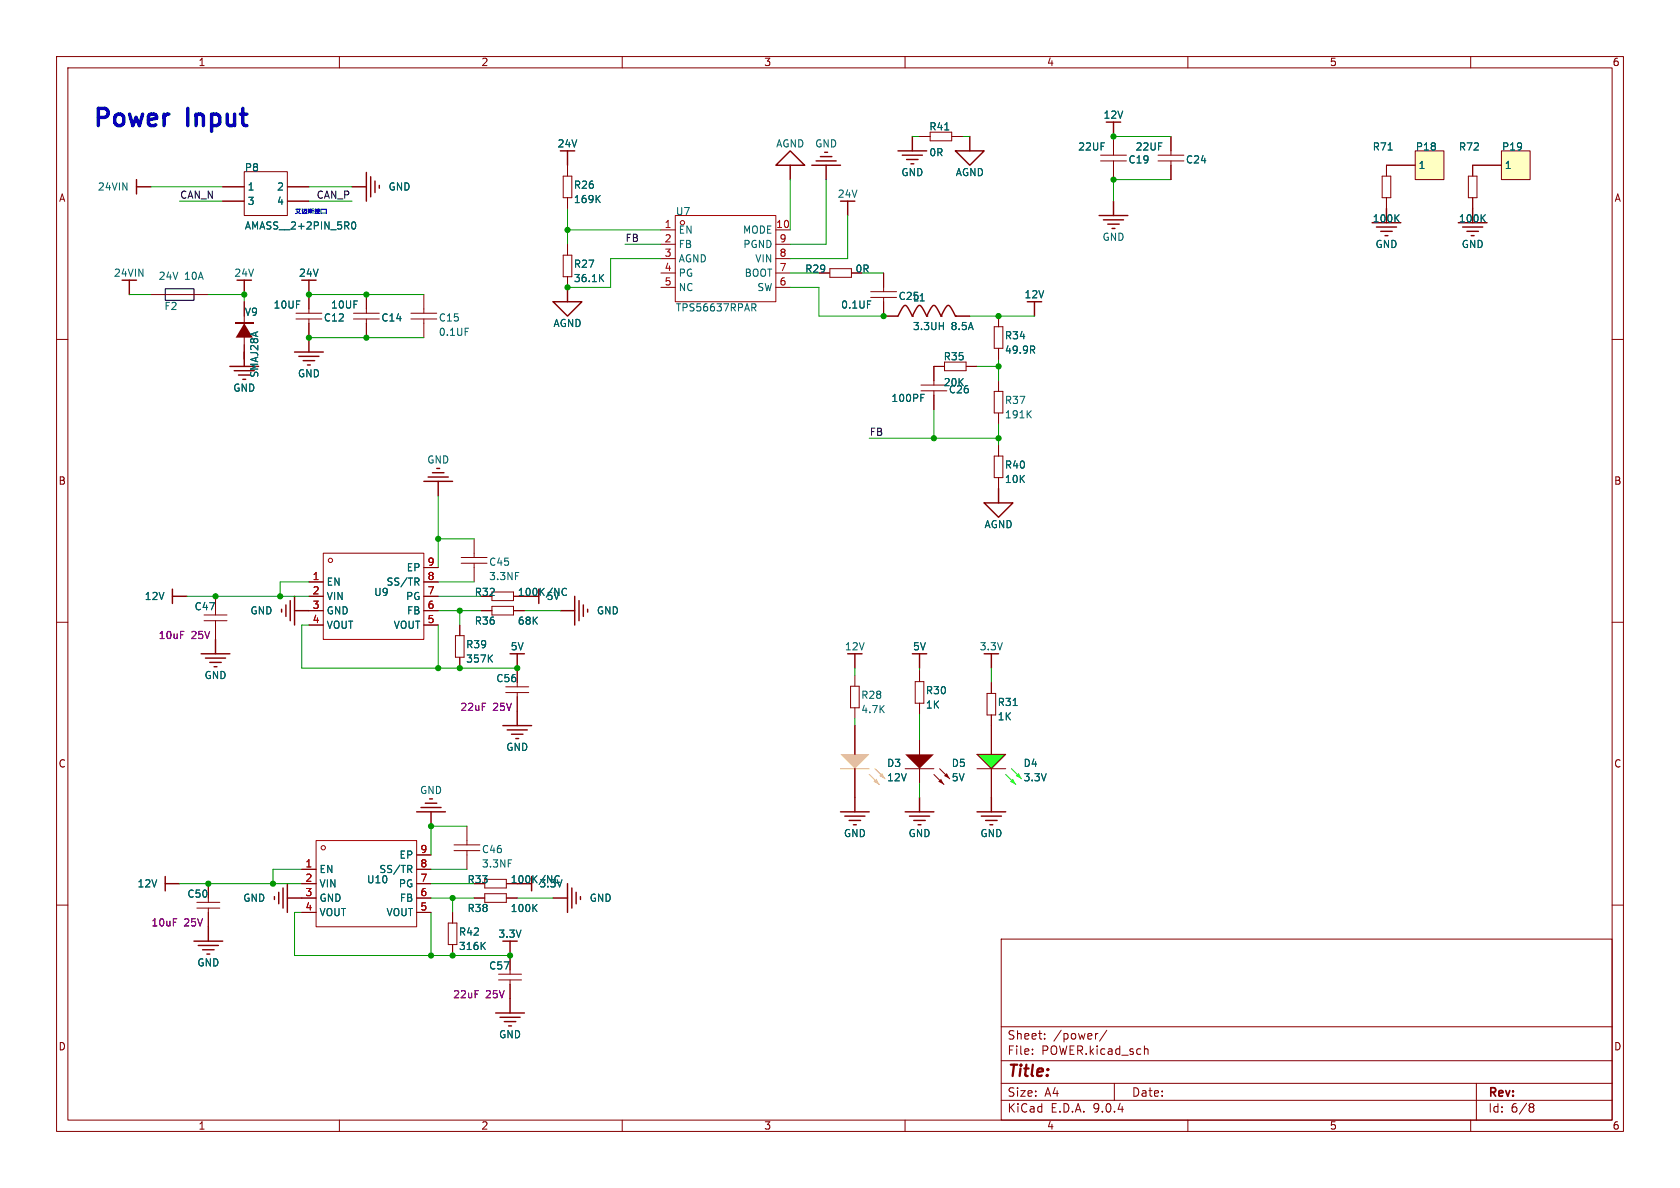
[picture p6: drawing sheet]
<svg xmlns="http://www.w3.org/2000/svg" width="297mm" height="210mm" viewBox="0 0 297 210" stroke-linecap="round" stroke-linejoin="round" font-family="sans-serif">
<g fill="none" stroke="#840000" stroke-width=".18">
<path d="M10 10h277v190h-277zM12 12h273v186h-273zM60 10v2M110 10v2M160 10v2M210 10v2M260 10v2M10 60h2M285 60h2M10 110h2M36.1 108.7h4M36.1 109.7h4"/>
<path d="M38.1 105.4v2.6M38.1 109.7v3.3M285 110h2M10 160h2M177 166h108v32h-108zM285 160h2M60 198v2M110 198v2M160 198v2M177 194.5h108M177 191.5h108M177 187.5h108"/>
<path d="M177 181.5h108M182.5 186.3v.1M182.5 185.5v.1M184.7 183.6v.1M184.7 182.8v.1M194.1 182.7l-.3 .1M195.7 182.1l-1.3 2M197 191.5v3M202.4 185.5h.5l.1 .9M210 198v2M260 198v2M261 191.5v6.5"/>
<path d="M270.6 195.1l.4 .1 .2 .2-.3 .3M270.6 195.7h.3M270.9 195.7l.2 .2 .1 .4-.2 .2-.4 .1"/>
</g>
<g fill="none" stroke="#840000" stroke-width=".25">
<path d="M24.1 31.8v2.5M24.1 33h2.6M194.3 38.1h5.1M195.1 38.9h3.5M195.8 39.6h2.1M196.8 21.6v2.5M196.8 35.6v2.5M41.7 57h3.3M196.6 40.4h.5M40.6 64.8h5.1M41.4 65.5h3.6M42.2 66.3h2"/>
<path d="M42.9 67.1h.5M43.2 62.2v2.6M30.5 104.1v2.6M30.5 105.4h2.5"/>
</g>
<path d="M43.2 57.2l1.5 2.5h-3z" fill="#840000"/>
<g fill="none" stroke="#840000" stroke-width=".18">
<path d="M39.4 33h3.8M39.4 35.6h3.8M50.8 33h3.8M50.8 35.6h3.8M194.6 27.4h4.5M194.6 28.4h4.5M196.8 24.1v3.3M196.8 28.4v3.4M204.7 27.4h4.6M204.7 28.4h4.6M207 24.1v3.3M207 28.4v3.4"/>
<path d="M43.2 53.3v10.2M52.3 55.4h4.6M52.3 56.4h4.6M54.6 52.1v3.3M54.6 56.4v3.3"/>
</g>
<path d="M43.2 30.4h7.6v7.7h-7.6z" fill="none" stroke="#800" stroke-width=".18"/>
<path d="M62.3 39.3l.2-.1a.68 .68 0 0 1 .4 .7 .68 .68 0 0 1-.4 .6l-.2-.1-.1-.4z" fill="none" stroke="#006464" stroke-width=".18"/>
<g fill="none" stroke="#840000" stroke-width=".25">
<path d="M242.6 39.4h5M245.1 36.8v2.6M43.2 49.5v2.6M54.6 49.5v2.6M54.6 59.7v2.5M182.9 53.3v2.6M243.3 40.1h3.6M244.1 40.9h2M244.9 41.7h.5M52.1 62.2h5M52.8 63h3.6M53.6 63.8h2"/>
<path d="M54.4 64.5h.5"/>
</g>
<path d="M265.4 26.7h5.1v5.1h-5.1z" fill="#ffffc2"/>
<path d="M265.4 26.7h5.1v5.1h-5.1z" fill="none" stroke="#800000" stroke-width=".18"/>
<path d="M244.3 31.1h1.6v3.9h-1.6zM245.1 29.2v1.9M245.1 35v1.8M260.3 29.2h5.1" fill="none" stroke="#840000" stroke-width=".18"/>
<path d="M245.4 26.5h.7M246.8 38.5l.5 .7M247.3 38l-.7 .7" fill="none" stroke="#006464" stroke-width=".18"/>
<path d="M250.2 26.7h5.1v5.1h-5.1z" fill="#ffffc2"/>
<path d="M250.2 26.7h5.1v5.1h-5.1z" fill="none" stroke="#800000" stroke-width=".18"/>
<g fill="none" stroke="#840000" stroke-width=".18">
<path d="M99.6 31.1h1.5v3.9h-1.5zM100.3 29.2v1.9M100.3 35v1.8M162.6 24.1h1.8M164.4 23.4h3.8v1.5h-3.8zM168.3 24.1h1.9M245.1 29.2h5.1M259.6 31.1h1.5v3.9h-1.5zM260.3 29.2v1.9M260.3 35v1.8M26.7 52.1h10.1M62.5 55.4h4.6"/>
<path d="M62.5 56.4h4.6M64.8 52.1v3.3M64.8 56.4v3.3M72.6 55.4h4.6M72.6 56.4h4.6M74.9 52.1v3.3M74.9 56.4v3.3M99.6 45.1h1.5v3.8h-1.5zM100.3 43.2v1.9M100.3 48.9v1.9M116.8 48.3h2.6M116.8 40.6h2.6"/>
<path d="M116.8 43.2h2.6M116.8 45.7h2.6M116.8 50.8h2.6M137.2 48.3h2.5M137.2 40.6h2.5M137.2 43.2h2.5M137.2 45.7h2.5M137.2 50.8h2.5M144.8 48.3h1.9M146.7 47.5h3.8v1.5h-3.8zM150.5 48.3h1.9M153.9 51.6h4.6"/>
<path d="M153.9 52.6h4.6M156.2 52.6v3.3h2.5M156.2 48.3v3.3M168.9 55.9h2.5M175.8 57.8h1.5v3.8h-1.5zM176.5 55.9v1.9M162.8 68.1h4.6M162.8 69.1h4.6M165.1 69.1v3.3M167 64.8h-1.9v3.3M167 64h3.8v1.5h-3.8zM170.8 64.8h1.9"/>
<path d="M175.8 69.2h1.5v3.8h-1.5zM176.5 61.6v1.9M176.5 67.3v1.9M176.5 73.1v1.8M176.5 78.7v1.9M175.8 80.6h1.5v3.8h-1.5zM176.5 84.5v1.9M85.1 108h1.9M87 104.6h3.8v1.6h-3.8M87 107.2h3.8v1.5h-3.8zM90.8 105.4h1.9M90.8 108h1.9"/>
<path d="M91.4 118.1v3.3M151.1 119.4v1.9M89.4 121.4h4.1M89.4 122.4h4.1M91.4 122.4v3.3M150.4 121.3h1.5v3.8h-1.5zM151.1 125.1v1.9M34.8 159.5h4.1M36.8 156.2v3.3M53.3 158.8h2.6M53.3 156.2h2.6M53.3 153.7h2.6"/>
<path d="M73.7 158.8h2.5M73.7 156.2h2.5M73.7 153.7h2.5M73.7 151.1h2.5M80.3 149.4h4.5M80.3 150.4h4.5M82.5 146.1v3.3M82.5 150.4v3.3M83.8 158.8h1.9M85.7 158h3.8v1.5h-3.8zM85.7 155.4h3.8v1.6h-3.8M89.6 158.8h1.8"/>
<path d="M89.6 156.2h1.8M34.8 160.5h4.1M36.8 160.5v3.3M53.3 161.3h2.6M73.7 161.3h2.5M79.2 163.2h1.6v3.8h-1.6zM80 161.3v1.9M80 167v1.9M88.1 172.2h4.1M88.1 173.2h4.1M90.2 168.9v2.6M90.2 173.2v3.3"/>
</g>
<g fill="none" stroke="#840000" stroke-width=".25">
<path d="M62.2 33h2.6M64.8 30.5v5.1M65.5 31.2v3.6M66.3 32v2M67.1 32.8v.5M100.3 26.7v2.5M137.2 29.2l2.5-2.5 2.5 2.5zM139.7 29.2v2.6M143.5 29.2h5.1M144.3 28.4h3.5M145 27.7h2.1M145.8 26.9h.5"/>
<path d="M146 29.2v2.6M149.9 35.6v2.5M158.7 26.7h5.1M159.5 27.4h3.6M160.3 28.2h2M161 29h.5M161.3 24.1v2.6M168.9 26.7h5.1l-2.6 2.5zM171.4 24.1v2.6M257.8 39.4h5.1M260.3 36.8v2.6M22.9 49.5v2.6"/>
<path d="M97.8 53.3h5.1l-2.6 2.6zM100.3 50.8v2.5M158.7 55.9a3.4 3.4 0 0 1 1.3-1.9 1.31 1.31 0 0 1 .9 1l.4 .9M161.3 55.9a3.4 3.4 0 0 1 1.3-1.9 1.31 1.31 0 0 1 .8 1l.4 .9M161.3 55.9h.1M163.8 55.9a3.4 3.4 0 0 1 1.3-1.9 1.31 1.31 0 0 1 .8 1l.5 .9M163.8 55.9h.1M166.4 55.9h.1M166.4 55.9a3.4 3.4 0 0 1 1.2-1.9 1.31 1.31 0 0 1 .9 1l.4 .9M168.9 55.9h.1M258.6 40.1h3.5M259.3 40.9h2.1"/>
<path d="M260.1 41.7h.5M174 88.9h5.1l-2.6 2.5zM176.5 86.4v2.5M35.6 115.6h5M36.3 116.3h3.6M37.1 117.1h2M37.8 117.9h.6M38.1 113v2.6M91.4 115.6v2.5M95.2 104.1v2.6M99.1 108h2.5M101.6 105.4v5.1"/>
<path d="M102.4 106.2v3.5M103.1 106.9v2.1M103.9 107.7v.5M151.1 115.6v2.5M88.9 128.3h5.1M89.7 129h3.5M90.4 129.8h2.1M91.2 130.6h.5M91.4 125.7v2.6M29.2 154.9v2.6M29.2 156.2h2.5M48.5 158.5v.5"/>
<path d="M49.3 157.7v2.1M50 157v3.5M50.8 158.8h2.5M50.8 156.2v5.1M73.7 143.5h5M74.4 142.7h3.6M75.2 142h2M75.9 141.2h.6M76.2 143.5v2.6M94 154.9v2.6M97.8 158.8h2.5M100.3 156.2v5.1"/>
<path d="M101.1 157v3.5M101.9 157.7v2.1M102.6 158.5v.5M148.6 143.5h5.1M149.4 144.3h3.5M150.1 145h2M150.9 145.8h.5M151.1 141v2.5M34.3 166.4h5.1M35.1 167.1h3.5M35.8 167.9h2M36.6 168.7h.5"/>
<path d="M36.8 163.8v2.6M87.6 179.1h5.1M88.4 179.8h3.5M90.2 166.4v2.5M90.2 176.5v2.6M89.2 180.6h2M89.9 181.4h.5"/>
</g>
<path d="M29.2 51.1h5.1v2h-5.1z" fill="none" stroke="#000" stroke-width=".18"/>
<g fill="none" stroke="#006464" stroke-width=".18">
<path d="M105.6 35.1l.5 .7M106.1 34.6l-.7 .7M167 23h.7M262 38.5l.6 .7M262.6 38l-.7 .7M106.2 49.1l.5 .7M106.7 48.5l-.7 .7M132.9 53.7h.5l.2 .2-.1 .4-.6 .1M133.2 54.4l.4 .6M162.8 69.7h.6M181.8 73.1l.5 .8M182.3 72.6l-.7 .7"/>
<path d="M182.5 61.8l.4 .6M182.8 61.2l.1 .2-.1 .4M100.1 104.1a.6 .6 0 0 0-.8 .4 .6 .6 0 0 0 .6 .8l.2-.2M72.4 153.6l.4 .6M72.7 153l.1 .2-.1 .4M94.9 159.9l-.7 .7M98.9 154.9l-.3-.1-.3 .1-.2 .4M85.2 167.1l.6 .8M85.8 166.6l-.7 .7M94.4 160.4l.5 .7"/>
</g>
<g fill="none" stroke="#a00000" stroke-width=".18">
<path d="M119.4 38.1h17.8v15.2h-17.8zM55.9 148.6h17.8v15.2h-17.8z"/>
<circle cx="120.7" cy="39.4" r=".38"/>
<circle cx="57.2" cy="149.9" r=".38"/>
</g>
<path d="M148.6 133.4h5.1l-2.6 2.5z" fill="#f1c232"/>
<path d="M148.6 135.9h5.1M153.7 136.9l1.7 1.8M154.7 135.9l1.8 1.8" fill="none" stroke="#f1c232" stroke-width=".18"/>
<g fill="#f1c232">
<path d="M154.4 138.2l.5-.5 .5 1z"/>
<path d="M155.4 137.2l.6-.5 .5 1z"/>
</g>
<g fill="none" stroke="#840000" stroke-width=".18">
<path d="M54.6 102.9h2.5M54.6 105.4h2.5M54.6 108h2.5M54.6 110.5h2.5M74.9 102.9h2.6M74.9 105.4h2.6M74.9 108h2.6M74.9 110.5h2.6M74.9 100.3h2.6M162.6 118.6v1.8M151.1 128.3v5.1M151.1 135.9v5.1"/>
<path d="M161.8 120.5h1.5v3.8h-1.5zM162.6 124.3v1.9M174.5 122.6h1.5v3.8h-1.5zM175.3 120.7v1.8M175.3 126.4v1.9"/>
</g>
<g fill="none" stroke="#a00000" stroke-width=".18">
<path d="M57.1 97.8h17.8v15.2h-17.8z"/>
<circle cx="58.4" cy="99.1" r=".38"/>
</g>
<path d="M73.7 102.8l.4 .6M74 102.2l.1 .2-.1 .4M179.1 124.7h.7" fill="none" stroke="#006464" stroke-width=".18"/>
<path d="M74.9 85.1h5.1M75.7 84.3h3.5M76.5 83.6h2M77.2 82.8h.5M77.5 85.1v2.5M162.6 115.6v2.5M175.3 115.6v2.5" fill="none" stroke="#840000" stroke-width=".25"/>
<path d="M160 133.4h5.1l-2.5 2.5z" fill="#840000"/>
<path d="M160 135.9h5.1M165.1 136.9l1.8 1.8M166.1 135.9l1.8 1.8" fill="none" stroke="#840000" stroke-width=".18"/>
<g fill="#840000">
<path d="M165.9 138.2l.5-.5 .5 1z"/>
<path d="M166.9 137.2l.5-.5 .5 1z"/>
</g>
<path d="M162.6 130.8v2.6M162.6 135.9v2.5" fill="none" stroke="#840000" stroke-width=".18"/>
<path d="M160 143.5h5.1M160.8 144.3h3.5M161.5 145h2.1M162.3 145.8h.5M162.6 141v2.5" fill="none" stroke="#840000" stroke-width=".25"/>
<path d="M172.7 133.4h5.1l-2.5 2.5z" fill="#0f0"/>
<path d="M172.7 133.4h5.1l-2.5 2.5zM172.7 135.9h5.1" fill="none" stroke="#840000" stroke-width=".18"/>
<path d="M177.8 136.9l1.8 1.8M178.8 135.9l1.8 1.8" fill="none" stroke="#0f0" stroke-width=".18"/>
<g fill="#0f0">
<path d="M178.6 138.2l.5-.5 .5 1z"/>
<path d="M179.6 137.2l.5-.5 .5 1z"/>
</g>
<g fill="none" stroke="#840000" stroke-width=".18">
<path d="M39.4 33h3.8M39.4 35.6h3.8M50.8 33h3.8M50.8 35.6h3.8M100.3 29.2v1.9M100.3 35v1.8M162.6 24.1h1.8M168.3 24.1h1.9M196.8 24.1v2.6M196.8 29.2v2.6M207 24.1v2.6M207 29.2v2.6"/>
<path d="M245.1 35v1.8M250.2 29.2h-5.1v1.9M260.3 35v1.8M265.4 29.2h-5.1v1.9M43.2 53.3v2.6M54.6 52.1v2.5M54.6 57.2v2.5M64.8 52.1v2.5M64.8 57.2v2.5M100.3 43.2v1.9M100.3 48.9v1.9M144.8 48.3h1.9"/>
<path d="M150.5 48.3h1.9M156.2 48.3v2.5M156.2 53.3v2.6h2.5M168.9 55.9h2.5M176.5 55.9v1.9M43.2 61v2.5M165.1 69.9v2.5M167 64.8h-1.9v2.5M170.8 64.8h1.9M176.5 61.6v1.9M176.5 78.7v1.9M81.5 98.6h4.6"/>
<path d="M81.5 99.6h4.6M83.8 95.3v3.3M83.8 99.6v3.3M176.5 84.5v1.9M38.1 105.4v2.6M38.1 110.5v2.5M54.6 105.4h2.5M54.6 108h2.5M54.6 102.9h2.5M54.6 110.5h2.5M74.9 105.4h2.6M74.9 108h2.6"/>
<path d="M74.9 102.9h2.6M74.9 110.5h2.6M74.9 100.3h2.6M80.5 112.4h1.5v3.8h-1.5zM81.3 110.5v1.9M81.3 116.2v1.9M85.1 108h1.9M90.8 105.4h1.9M90.8 108h1.9M91.4 118.1v2.6M162.6 118.6v1.8M91.4 123.2v2.5"/>
<path d="M151.1 128.3v5.1M151.1 135.9v5.1M162.6 124.3v1.9M162.6 130.8v2.6M162.6 135.9v2.5M175.3 120.7v1.8M175.3 126.4v7M175.3 135.9v5.1M36.8 156.2v2.6M53.3 158.8h2.6M53.3 156.2h2.6M53.3 153.7h2.6"/>
<path d="M73.7 158.8h2.5M73.7 156.2h2.5M73.7 153.7h2.5M73.7 151.1h2.5M83.8 158.8h1.9M89.6 158.8h1.8M89.6 156.2h1.8M36.8 161.3v2.5M53.3 161.3h2.6M73.7 161.3h2.5M80 161.3v1.9M80 167v1.9"/>
<path d="M90.2 168.9v2.6M90.2 174v2.5"/>
</g>
<path d="M49.8 107.7v.5M50.5 106.9v2.1M51.3 106.2v3.5M52.1 105.4v5.1M52.1 108h2.5M172.7 143.5h5.1M173.5 144.3h3.5M174.2 145h2.1M175 145.8h.5M175.3 141v2.5" fill="none" stroke="#840000" stroke-width=".25"/>
<g fill="none" stroke="#006464" stroke-width=".18">
<path d="M62.3 39.3l.2-.1a.68 .68 0 0 1 .4 .7 .68 .68 0 0 1-.4 .6l-.2-.1-.1-.4zM105.6 35.1l.5 .7M106.1 34.6l-.7 .7M167 23h.7M245.4 26.5h.7M246.8 38.5l.5 .7M247.3 38l-.7 .7M262 38.5l.6 .7M262.6 38l-.7 .7M106.2 49.1l.5 .7M106.7 48.5l-.7 .7M162.8 69.7h.6"/>
<path d="M182.5 61.8l.4 .6M182.8 61.2l.1 .2-.1 .4M73.7 102.8l.4 .6M74 102.2l.1 .2-.1 .4M86.5 116.3l.6 .8M87.1 115.8l-.8 .7M100.1 104.1a.6 .6 0 0 0-.8 .4 .6 .6 0 0 0 .6 .8l.2-.2M179.1 124.7h.7M72.4 153.6l.4 .6M72.7 153l.1 .2-.1 .4M94.9 159.9l-.7 .7M98.9 154.9l-.3-.1-.3 .1-.2 .4"/>
<path d="M85.2 167.1l.6 .8M85.8 166.6l-.7 .7M94.4 160.4l.5 .7"/>
</g>
<g fill="none" stroke="#009600" stroke-width=".18">
<path d="M26.7 33h12.7M31.7 35.6h7.7M54.6 33h7.6M54.6 35.6h7.6M100.3 36.8v6.4M139.7 31.8v8.8M146 31.8v11.4h-6.3M149.9 38.1v7.6h-10.2M161.3 24.1h1.3M170.2 24.1h1.2M196.8 24.1h10.2M207 31.8h-10.2v3.8"/>
<path d="M22.9 52.1h3.8M36.8 52.1h6.4v1.2M54.6 59.7h20.3M54.6 52.1h20.3M100.3 40.6h16.5M110.5 43.2h6.3M116.8 45.7h-8.9v5.1h-7.6M139.7 50.8h5.1v5.1h11.4M139.7 48.3h5.1M152.4 48.3h3.8M171.4 55.9h11.5M43.2 62.2v1.3"/>
<path d="M153.7 77.5h22.8M165.1 72.4v5.1M172.7 64.8h3.8M176.5 63.5v3.8M176.5 74.9v3.8M77.5 87.6v12.7M77.5 95.3h6.3M33 105.4h21.6M54.6 102.9h-5.1v2.5M54.6 110.5h-1.3v7.6h38.1M77.5 105.4h7.6M77.5 110.5v7.6"/>
<path d="M77.5 108h7.6M77.5 102.9h6.3M81.3 108v2.5M92.7 108h6.4M151.1 118.1v1.3M162.6 118.1v.5M175.3 118.1v2.6M151.1 127v1.3M162.6 126.2v4.6M162.6 138.4v2.6M31.7 156.2h21.6M53.3 153.7h-5v2.5"/>
<path d="M76.2 156.2h7.6M76.2 153.7h6.3M76.2 158.8h7.6M80 158.8v2.5M82.5 146.1h-6.3v5M91.4 158.8h6.4M53.3 161.3h-1.2v7.6h38.1M76.2 161.3v7.6"/>
</g>
<g fill="#009600" stroke="#009600" stroke-width=".18">
<circle cx="43.2" cy="52.1" r=".46"/>
<circle cx="54.6" cy="59.7" r=".46"/>
<circle cx="64.8" cy="59.7" r=".46"/>
<circle cx="64.8" cy="52.1" r=".46"/>
<circle cx="54.6" cy="52.1" r=".46"/>
<circle cx="100.3" cy="50.8" r=".46"/>
<circle cx="100.3" cy="40.6" r=".46"/>
<circle cx="80" cy="168.9" r=".46"/>
<circle cx="90.2" cy="168.9" r=".46"/>
<circle cx="81.3" cy="118.1" r=".46"/>
<circle cx="91.4" cy="118.1" r=".46"/>
<circle cx="49.5" cy="105.4" r=".46"/>
<circle cx="38.1" cy="105.4" r=".46"/>
<circle cx="81.3" cy="108" r=".46"/>
<circle cx="77.5" cy="95.3" r=".46"/>
<circle cx="48.3" cy="156.2" r=".46"/>
<circle cx="77.5" cy="118.1" r=".46"/>
<circle cx="76.2" cy="146.1" r=".46"/>
<circle cx="80" cy="158.8" r=".46"/>
<circle cx="76.2" cy="168.9" r=".46"/>
<circle cx="36.8" cy="156.2" r=".46"/>
<circle cx="156.2" cy="55.9" r=".46"/>
<circle cx="165.1" cy="77.5" r=".46"/>
<circle cx="176.5" cy="77.5" r=".46"/>
<circle cx="176.5" cy="64.8" r=".46"/>
<circle cx="176.5" cy="55.9" r=".46"/>
<circle cx="196.8" cy="24.1" r=".46"/>
<circle cx="196.8" cy="31.8" r=".46"/>
</g>
<g font-size="4.2" fill="#0000c2">
<text x="16.3" y="22.6">Power</text>
<text x="33.3" y="22.6">Input</text>
</g>
<text font-size="2.8" fill="#840000" x="178" y="190.9">Title:</text>
<g font-size="2.1" fill="#840000">
<text x="178" y="184">Sheet:</text>
<text x="186.2" y="184">/power/</text>
<text x="178" y="186.7">File:</text>
<text x="184.1" y="186.7">POWER.kicad_sch</text>
<text x="178" y="196.9">KiCad</text>
<text x="178" y="194.1">Size:</text>
<text x="184.7" y="194.1">A4</text>
<text x="185.7" y="196.9">E.D.A.</text>
<text x="193.3" y="196.9">9.0.4</text>
<text x="200" y="194.1">Date:</text>
<text x="263" y="194.3">Rev:</text>
<text x="263" y="196.9">Id:</text>
<text x="267.1" y="196.9">6/8</text>
</g>
<g font-size="1.8" fill="#840000">
<text x="35" y="11.9">1</text>
<text x="85" y="11.9">2</text>
<text x="135" y="11.9">3</text>
<text x="185" y="11.9">4</text>
<text x="235" y="11.9">5</text>
<text x="285" y="11.9">6</text>
<text x="10.3" y="35.9">A</text>
<text x="285.3" y="35.9">A</text>
<text x="10.3" y="85.9">B</text>
<text x="285.3" y="85.9">B</text>
<text x="83.8" y="105.5">R32</text>
<text x="10.3" y="135.9">C</text>
<text x="285.3" y="135.9">C</text>
<text x="82.6" y="156.3">R33</text>
<text x="10.3" y="185.9">D</text>
<text x="285.3" y="185.9">D</text>
<text x="35" y="199.9">1</text>
<text x="85" y="199.9">2</text>
<text x="135" y="199.9">3</text>
<text x="185" y="199.9">4</text>
<text x="235" y="199.9">5</text>
<text x="285" y="199.9">6</text>
</g>
<g font-size="1.8" fill="#006464">
<text x="164.2" y="23.3">R41</text>
<text x="195" y="21.2">12V</text>
<text x="98.5" y="26.3">24V</text>
<text x="137.1" y="26.3">AGND</text>
<text x="144" y="26.3">GND</text>
<text x="164.2" y="27.8">0R</text>
<text x="190.5" y="26.8">22UF</text>
<text x="199.4" y="29.1">C19</text>
<text x="200.7" y="26.8">22UF</text>
<text x="209.6" y="29.1">C24</text>
<text x="242.6" y="26.8">R71</text>
<text x="250.2" y="26.8">P18</text>
<text x="257.8" y="26.8">R72</text>
<text x="265.4" y="26.8">P19</text>
<text x="17.2" y="33.9">24VIN</text>
<text x="43.2" y="30.5">P8</text>
<text x="43.7" y="33.9">1</text>
<text x="48.9" y="33.9">2</text>
<text x="68.6" y="33.9">GND</text>
<text x="101.4" y="33.6">R26</text>
<text x="148" y="35.2">24V</text>
<text x="159.3" y="31.3">GND</text>
<text x="168.9" y="31.3">AGND</text>
<text x="250.7" y="30.1">1</text>
<text x="265.9" y="30.1">1</text>
<text x="43.2" y="40.8">AMASS__2+2PIN_5R0</text>
<text x="43.7" y="36.4">3</text>
<text x="48.9" y="36.4">4</text>
<text x="101.4" y="36.1">169K</text>
<text x="119.4" y="38.2">U7</text>
<text x="119.9" y="41.5">EN</text>
<text x="131.2" y="41.5">MODE</text>
<text x="242.6" y="39.5">100K</text>
<text x="257.8" y="39.5">100K</text>
<text x="101.4" y="47.5">R27</text>
<text x="119.9" y="44">FB</text>
<text x="119.9" y="46.6">AGND</text>
<text x="131.3" y="44">PGND</text>
<text x="133.4" y="46.6">VIN</text>
<text x="194.8" y="42.8">GND</text>
<text x="243.1" y="44">GND</text>
<text x="258.3" y="44">GND</text>
<text x="20" y="49.1">24VIN</text>
<text x="27.9" y="49.7">24V</text>
<text x="32.6" y="49.7">10A</text>
<text x="41.3" y="49.1">24V</text>
<text x="52.8" y="49.1">24V</text>
<text x="101.4" y="50.1">36.1K</text>
<text x="119.9" y="49.1">PG</text>
<text x="119.9" y="51.7">NC</text>
<text x="131.6" y="49.1">BOOT</text>
<text x="133.8" y="51.7">SW</text>
<text x="142.2" y="48.4">R29</text>
<text x="151.1" y="48.4">0R</text>
<text x="158.8" y="53.2">C25L1</text>
<text x="181" y="52.9">12V</text>
<text x="29" y="55">F2</text>
<text x="43.2" y="56">V9</text>
<text x="48.3" y="54.7">10UF</text>
<text x="57.2" y="57">C12</text>
<text x="58.4" y="54.7">10UF</text>
<text x="67.3" y="57">C14</text>
<text x="77.5" y="59.6">0.1UF</text>
<text x="77.5" y="57">C15</text>
<text x="97.7" y="58">AGND</text>
<text x="119.4" y="55.3">TPS56637RPAR</text>
<text x="148.6" y="54.7">0.1UF</text>
<text x="161.3" y="58.6">3.3UH</text>
<text x="168.2" y="58.6">8.5A</text>
<text x="166.7" y="63.9">R35</text>
<text x="177.6" y="62.7">49.9R</text>
<text x="177.6" y="60.2">R34</text>
<text x="41.1" y="69.4">GND</text>
<text x="45.9" y="66.9" transform="rotate(-90 45.9 66.9)">SMAJ28A</text>
<text x="52.6" y="66.9">GND</text>
<text x="157.5" y="71.3">100PF</text>
<text x="166.7" y="68.5">20K</text>
<text x="167.6" y="69.7">C26</text>
<text x="177.6" y="71.6">R37</text>
<text x="177.6" y="74.2">191K</text>
<text x="75.4" y="82.1">GND</text>
<text x="177.6" y="83">R40</text>
<text x="177.6" y="85.6">10K</text>
<text x="173.9" y="93.6">AGND</text>
<text x="71.8" y="101.2">EP</text>
<text x="86.4" y="100.2">C45</text>
<text x="25.5" y="106.3">12V</text>
<text x="57.7" y="103.7">EN</text>
<text x="57.7" y="106.3">VIN</text>
<text x="66" y="105.5">U9</text>
<text x="68.2" y="103.7">SS/TR</text>
<text x="71.7" y="106.3">PG</text>
<text x="86.4" y="102.8">3.3NF</text>
<text x="91.4" y="105.5">100K/NC</text>
<text x="96.5" y="106.3">5V</text>
<text x="34.3" y="108.1">C47</text>
<text x="44.2" y="108.8">GND</text>
<text x="57.7" y="108.8">GND</text>
<text x="57.7" y="111.4">VOUT</text>
<text x="69.5" y="111.4">VOUT</text>
<text x="71.9" y="108.8">FB</text>
<text x="83.8" y="110.6">R36</text>
<text x="91.4" y="110.6">68K</text>
<text x="105.4" y="108.8">GND</text>
<text x="82.3" y="117.3">357K</text>
<text x="82.3" y="114.8">R39</text>
<text x="90.2" y="115.2">5V</text>
<text x="149.3" y="115.2">12V</text>
<text x="161.3" y="115.2">5V</text>
<text x="173.1" y="115.2">3.3V</text>
<text x="36.1" y="120.2">GND</text>
<text x="87.6" y="120.8">C56</text>
<text x="152.2" y="123.7">R28</text>
<text x="163.6" y="125.5">1K</text>
<text x="163.6" y="122.9">R30</text>
<text x="176.3" y="125">R31</text>
<text x="152.2" y="126.3">4.7K</text>
<text x="176.3" y="127.5">1K</text>
<text x="89.4" y="132.9">GND</text>
<text x="156.7" y="135.8">D3</text>
<text x="168.2" y="135.8">D5</text>
<text x="180.9" y="135.8">D4</text>
<text x="74.2" y="140.6">GND</text>
<text x="156.7" y="138.3">12V</text>
<text x="168.2" y="138.3">5V</text>
<text x="180.9" y="138.3">3.3V</text>
<text x="149.1" y="148.2">GND</text>
<text x="160.5" y="148.2">GND</text>
<text x="173.2" y="148.2">GND</text>
<text x="56.4" y="154.5">EN</text>
<text x="67" y="154.5">SS/TR</text>
<text x="70.5" y="152">EP</text>
<text x="85.1" y="153.6">3.3NF</text>
<text x="85.1" y="151">C46</text>
<text x="24.2" y="157.1">12V</text>
<text x="33" y="158.9">C50</text>
<text x="42.9" y="159.6">GND</text>
<text x="56.4" y="157.1">VIN</text>
<text x="56.4" y="159.6">GND</text>
<text x="64.8" y="156.3">U10</text>
<text x="70.4" y="157.1">PG</text>
<text x="70.6" y="159.6">FB</text>
<text x="82.6" y="161.4">R38</text>
<text x="90.2" y="161.4">100K</text>
<text x="90.2" y="156.3">100K/NC</text>
<text x="95.3" y="157.1">3.3V</text>
<text x="104.1" y="159.6">GND</text>
<text x="56.4" y="162.2">VOUT</text>
<text x="68.2" y="162.2">VOUT</text>
<text x="81" y="165.6">R42</text>
<text x="88" y="166">3.3V</text>
<text x="34.8" y="171">GND</text>
<text x="81" y="168.1">316K</text>
<text x="86.4" y="171.6">C57</text>
<text x="88.1" y="183.7">GND</text>
</g>
<g font-size="1.8" fill="#0f0f0f">
<text x="31.7" y="35.2">CAN_N</text>
<text x="55.9" y="35.2">CAN_P</text>
<text x="110.5" y="42.8">FB</text>
<text x="153.7" y="77.1">FB</text>
</g>
<g font-size="1.8" fill="#a90000">
<text x="117.4" y="40.4">1</text>
<text x="137.1" y="40.4">10</text>
<text x="117.4" y="42.9">2</text>
<text x="117.4" y="45.5">3</text>
<text x="137.7" y="42.9">9</text>
<text x="137.7" y="45.5">8</text>
<text x="117.4" y="48">4</text>
<text x="117.4" y="50.5">5</text>
<text x="137.7" y="48">7</text>
<text x="137.7" y="50.5">6</text>
<text x="75.5" y="100.1">9</text>
<text x="55.2" y="102.6">1</text>
<text x="55.2" y="105.2">2</text>
<text x="55.2" y="107.7">3</text>
<text x="75.5" y="102.6">8</text>
<text x="75.5" y="105.2">7</text>
<text x="75.5" y="107.7">6</text>
<text x="55.2" y="110.2">4</text>
<text x="75.5" y="110.2">5</text>
<text x="53.9" y="153.4">1</text>
<text x="53.9" y="156">2</text>
<text x="74.2" y="150.9">9</text>
<text x="74.2" y="153.4">8</text>
<text x="74.2" y="156">7</text>
<text x="53.9" y="158.5">3</text>
<text x="53.9" y="161">4</text>
<text x="74.2" y="158.5">6</text>
<text x="74.2" y="161">5</text>
</g>
<g font-size="1.8" fill="#840084">
<text x="27.9" y="113.2">10uF</text>
<text x="33.8" y="113.2">25V</text>
<text x="81.3" y="125.9">22uF</text>
<text x="87.1" y="125.9">25V</text>
<text x="26.7" y="164">10uF</text>
<text x="32.5" y="164">25V</text>
<text x="80" y="176.7">22uF</text>
<text x="85.8" y="176.7">25V</text>
</g>
<text font-size="1.1" fill="#0000c2" x="52.1" y="37.9">þÿ‚~•Èe¯c¥Sã</text>
</svg>
